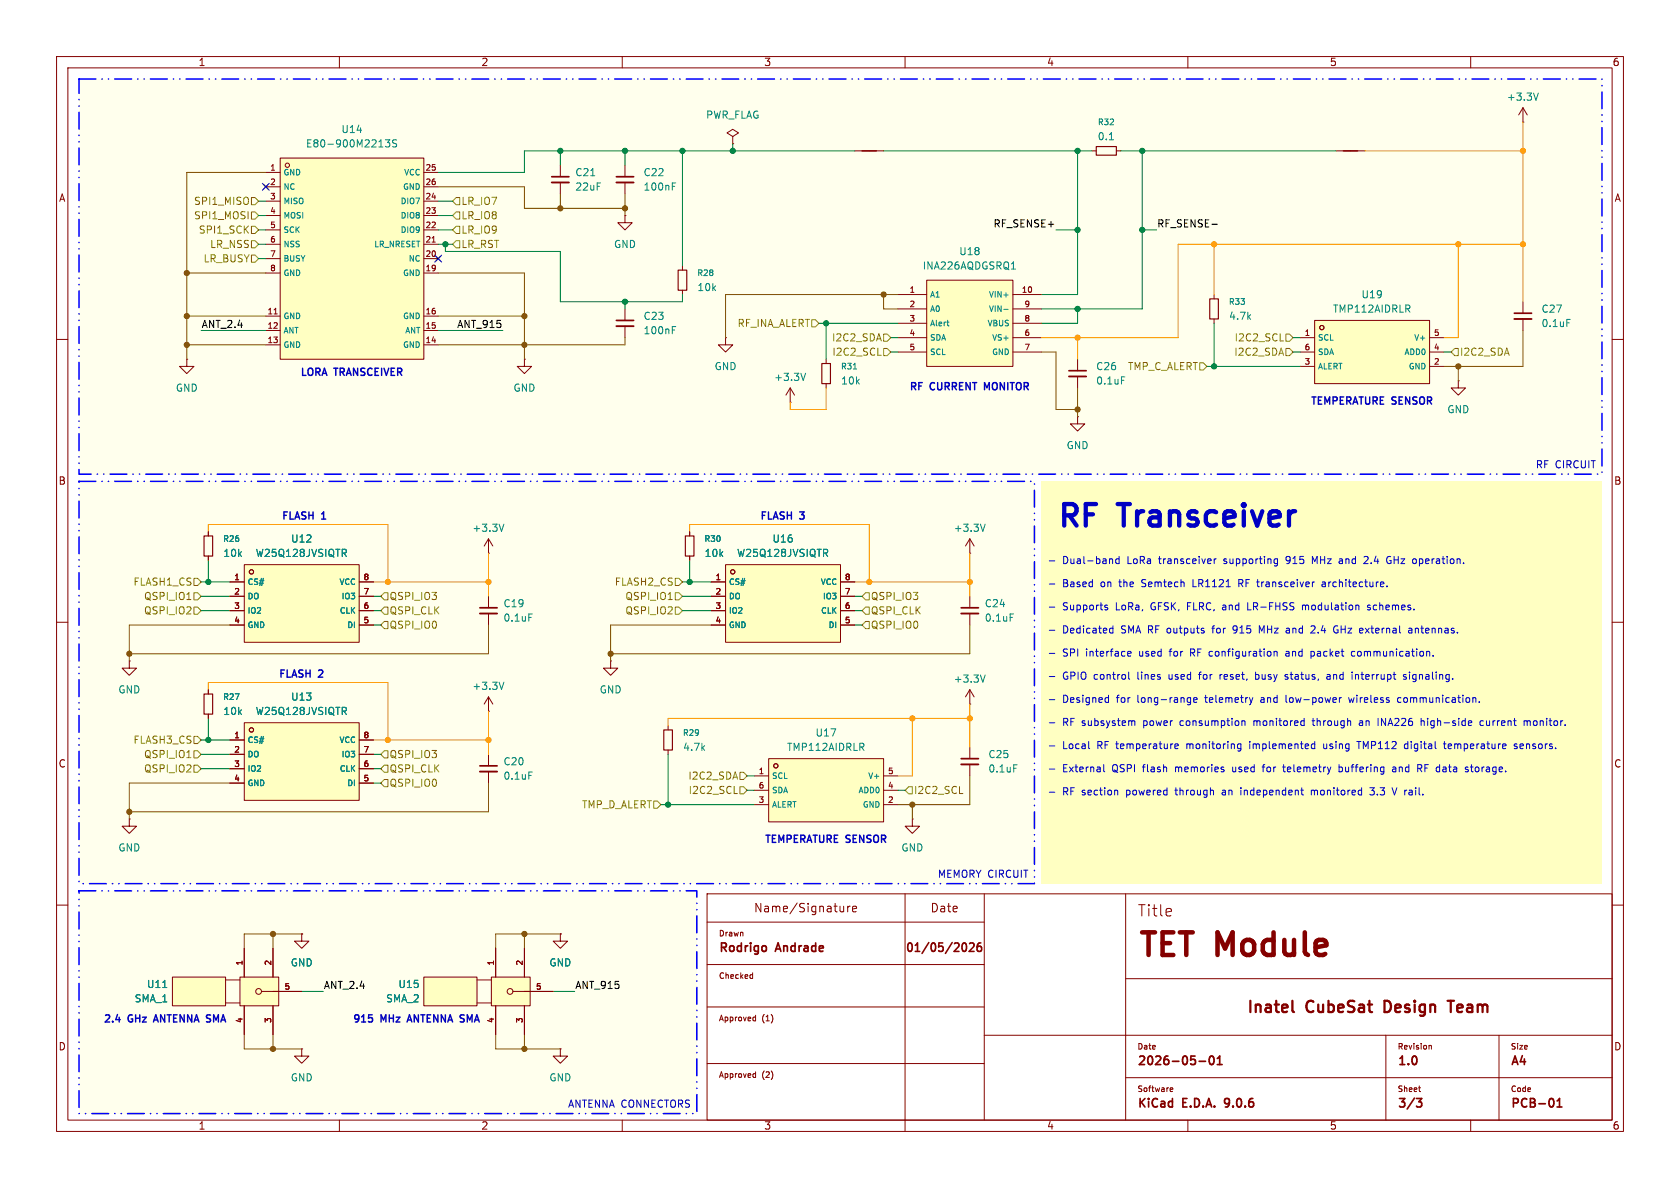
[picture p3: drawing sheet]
<svg xmlns="http://www.w3.org/2000/svg" width="297mm" height="210mm" viewBox="0 0 297 210" stroke-linecap="round" stroke-linejoin="round" font-family="sans-serif">
<g fill="none" stroke="#840000" stroke-width=".18">
<path d="M10 10h277v190h-277zM12 12h273v186h-273zM60 10v2M110 10v2M160 10v2M210 10v2M260 10v2M10 60h2M285 60h2M10 110h2M285 110h2M125 158h160v40h-160z"/>
<path d="M160 158v42M174 158v40M199 158v40M10 160h2M125 163h49M125 170.5h49M125 178h49M132.8 172.3h.3M133.1 172v1M133.1 172.9l-.3 .1M133.3 179.8h.3M133.6 179.5v1"/>
<path d="M149.1 160.2v1M149.1 161.1l-.2 .1M149.9 160.2v1M150.3 160.2l-.3 .1-.1 .2M150.7 160.7l.7-.1v-.3l-.5-.1-.2 .2 .1 .7h.6M199 173h86M285 160h2M60 198v2M110 198v2M125 188h49M133.3 189.8h.3M133.6 189.5v1"/>
<path d="M133.6 180.4l-.3 .1M133.6 190.4l-.3 .1M174 183h111M199 190.5h86M206.9 192.3h.3l.1 .2-.4 .1M206.9 192.9h.4M210 198v2M245 183v15M250.8 192.3h.3M251.1 193h.1M252.7 184.8h.3l.1 .7M260 198v2"/>
<path d="M265 183v15"/>
</g>
<path d="M212 187.6h1.1M213.9 186.8l.2-.1a.81 .81 0 0 1 .6 .6 .81 .81 0 0 1-.3 .8l-.1 .1a.81 .81 0 0 1-.4-1.4zM215.2 188.2h.9M215.2 187.1l.4-.4v1.5M216.6 194.3v.7M250.4 194.2h.9l-.5 .6 .5 .1v.6l-.2 .2-.6-.1M275.3 195.7h.8M275.3 194.6l.4-.4v1.5" fill="none" stroke="#840000" stroke-width=".3"/>
<path d="M170.3 166.8l.1-.1a.82 .82 0 0 1 .3 1.3l-.2 .2-.2-.1M171.4 166.8l.5-.1 .2 .1 .1 .3-.9 1.1h.9M173.4 166.7a.57 .57 0 0 0-.7 .6v.6l.2 .2 .4 .1 .2-.2v-.5l-.1-.2h-.4l-.3 .2" fill="none" stroke="#840000" stroke-width=".28"/>
<path d="M228.5 176.9v1.7l.3 .3M255.9 176.9h1.1M256.5 176.9v2" fill="none" stroke="#840000" stroke-width=".4"/>
<path d="M184.1 85.1h99.1v71.1h-99.1z" fill="#ffffc2"/>
<g fill="#ffffed">
<path d="M14 85.1h168.9v71.1h-168.9z"/>
<path d="M14 14h269.2v69.8h-269.2z"/>
<path d="M14 157.5h109.2v39.4h-109.2z"/>
</g>
<path d="M269.2 19.1l-.7 1.2M269.2 19.1l.8 1.2M269.2 19.1v2.5M236.2 26.7h5.1M269.2 21.6h.1M92.7 63.5v1.3h1.3l-1.3 1.2-1.3-1.2h1.3M92.7 63.5h.1M121.9 94v.7M121.9 98.3v.8" fill="none" stroke="#840000" stroke-width=".18"/>
<path d="M272 16.5l-.5 1.2" fill="none" stroke="#008484" stroke-width=".18"/>
<path d="M237.5 26.7h2.5" fill="none" stroke="#840000" stroke-width=".25"/>
<path d="M121.2 94.7h1.5v3.6h-1.5z" fill="none" stroke="#840000" stroke-width=".2"/>
<path d="M43.2 127.8h20.3v13.7h-20.3z" fill="#ffffc2"/>
<circle cx="44.5" cy="129" r=".38" fill="#ffffc2" stroke="#ffffc2" stroke-width=".18"/>
<g fill="none" stroke="#840000" stroke-width=".18">
<path d="M36.8 94v.7M36.8 98.3v.8M36.8 121.9v.8M36.8 126.2v.8M40.6 130.8h2.6M40.6 133.4h2.6M40.6 135.9h2.6M40.6 138.4h2.6M43.2 127.8h20.3v13.7h-20.3zM63.5 130.8h2.5M63.5 133.4h2.5M63.5 135.9h2.5"/>
<path d="M63.5 138.4h2.5"/>
<circle cx="44.5" cy="129" r=".38"/>
</g>
<path d="M60.8 125.7l.4 .6M61 125l.2 .3v.3l-.2 .1" fill="none" stroke="#008484" stroke-width=".18"/>
<path d="M36.1 94.7h1.5v3.6h-1.5zM36.1 122.7h1.5v3.5h-1.5z" fill="none" stroke="#840000" stroke-width=".2"/>
<path d="M43.2 99.8h20.3v13.7h-20.3z" fill="#ffffc2"/>
<circle cx="44.5" cy="101.1" r=".38" fill="#ffffc2" stroke="#ffffc2" stroke-width=".18"/>
<g fill="none" stroke="#840000" stroke-width=".18">
<path d="M110.5 38.1v1.3h1.3l-1.3 1.2-1.3-1.2h1.3M110.5 38.1h.1M43.2 99.8h20.3v13.7h-20.3zM86.4 97.8h.1M86.4 95.3l-.8 1.2M86.4 95.3l.7 1.2M86.4 95.3v2.5M40.6 102.9h2.6M40.6 105.4h2.6M40.6 108h2.6M40.6 110.5h2.6M63.5 102.9h2.5"/>
<path d="M63.5 105.4h2.5M63.5 108h2.5M63.5 110.5h2.5M86.4 105.4v2M86.4 108.5v2M86.4 133.4v2M86.4 136.4v2M53.3 165.1v1.3h1.3l-1.3 1.2-1.2-1.2h1.2M53.3 165.1h.1M53.3 185.4v1.3h1.3l-1.3 1.3-1.2-1.3h1.2M53.3 185.4h.1"/>
<circle cx="44.5" cy="101.1" r=".38"/>
</g>
<path d="M60.8 97.8l.4 .6M61 97.1l.2 .2v.3l-.2 .2M89.1 92.7l-.4 1.2M93.5 108.5h.6M93.5 136.5h.6" fill="none" stroke="#008484" stroke-width=".18"/>
<path d="M84.8 107.4h3.1M84.8 135.4h3.1" fill="none" stroke="#840000" stroke-width=".3"/>
<path d="M84.8 108.5h3.1M84.8 136.4h3.1" fill="none" stroke="#840000" stroke-width=".33"/>
<g fill="#ffffc2">
<path d="M30.5 172.7h9.4v5.1h-9.4z"/>
<path d="M42.4 172.7h6.9v5.1h-6.9z"/>
</g>
<circle cx="45.7" cy="175.3" r=".51" fill="#ffffc2" stroke="#ffffc2" stroke-width=".18"/>
<g fill="none" stroke="#840000" stroke-width=".18">
<path d="M86.4 125.7h.1M86.4 123.2l-.8 1.3M86.4 123.2l.7 1.3M86.4 123.2v2.5M30.5 172.7h9.4v5.1h-9.4zM39.9 173.2h2.5M39.9 177.3h2.5M42.4 172.7h6.9v5.1h-6.9zM43.2 167.6v5.1M43.2 177.8v5.1M46.2 175.3h7.1M48.3 167.6v5.1"/>
<path d="M48.3 177.8v5.1"/>
<circle cx="45.7" cy="175.3" r=".51"/>
</g>
<path d="M89.1 120.6l-.4 1.3M28.8 174.6h.7" fill="none" stroke="#008484" stroke-width=".18"/>
<path d="M232.4 56.6h20.3v11.2h-20.3z" fill="#ffffc2"/>
<circle cx="233.7" cy="57.9" r=".38" fill="#ffffc2" stroke="#ffffc2" stroke-width=".18"/>
<g fill="none" stroke="#840000" stroke-width=".18">
<path d="M229.9 59.7h2.5M232.4 56.6h20.3v11.2h-20.3zM252.7 59.7h2.6M269.2 53.3v2.1M269.2 56.4v2M190.5 73.7v1.2h1.3l-1.3 1.3-1.3-1.3h1.3M190.5 73.7h.1M190.5 63.5v2M190.5 66.5v2.1M229.9 62.2h2.5M229.9 64.8h2.5M252.7 62.2h2.6"/>
<path d="M252.7 64.8h2.6M257.8 67.3v1.3h1.3l-1.3 1.3-1.3-1.3h1.3M257.8 67.3h.1M107.9 116.8v1.3h1.3l-1.3 1.3-1.2-1.3h1.2M107.9 116.8h.1M118.1 128.3v.7M118.1 132.6v.8"/>
<circle cx="233.7" cy="57.9" r=".38"/>
</g>
<path d="M267.7 55.4h3.1M189 65.5h3" fill="none" stroke="#840000" stroke-width=".3"/>
<path d="M267.7 56.4h3.1M189 66.5h3" fill="none" stroke="#840000" stroke-width=".33"/>
<path d="M277 56.5h.6M198.3 66.6h.6" fill="none" stroke="#008484" stroke-width=".18"/>
<path d="M117.3 129h1.6v3.6h-1.6z" fill="none" stroke="#840000" stroke-width=".2"/>
<path d="M135.9 134.1h20.3v11.2h-20.3z" fill="#ffffc2"/>
<circle cx="137.2" cy="135.4" r=".38" fill="#ffffc2" stroke="#ffffc2" stroke-width=".18"/>
<g fill="none" stroke="#840000" stroke-width=".18">
<path d="M151.1 26.7h5.1M120.6 47v.8M120.6 51.3v.8M128.3 59.7v1.3h1.2l-1.2 1.2-1.3-1.2h1.3M128.3 59.7h.1M171.4 97.8h.1M171.4 95.3v2.5M171.4 95.3l-.7 1.2M171.4 95.3l.8 1.2M171.4 105.4v2M171.4 108.5v2M133.3 137.2h2.6"/>
<path d="M133.3 139.7h2.6M135.9 134.1h20.3v11.2h-20.3zM156.2 137.2h2.5M156.2 139.7h2.5M171.4 124.5h.1M171.4 121.9l-.7 1.3M171.4 121.9l.8 1.3M171.4 121.9v2.6M171.4 132.1v2M171.4 135.1v2.1M133.3 142.2h2.6M156.2 142.2h2.5"/>
<path d="M161.3 144.8v1.3h1.3l-1.3 1.2-1.3-1.2h1.3M161.3 144.8h.1"/>
<circle cx="137.2" cy="135.4" r=".38"/>
</g>
<path d="M174.2 92.7l-.5 1.2M174.2 119.3l-.5 1.3M178.6 108.5h.6M179.2 135.2h.6" fill="none" stroke="#008484" stroke-width=".18"/>
<path d="M169.9 107.4h3.1M169.9 134.1h3.1" fill="none" stroke="#840000" stroke-width=".3"/>
<path d="M169.9 108.5h3.1M169.9 135.1h3.1" fill="none" stroke="#840000" stroke-width=".33"/>
<path d="M119.9 47.8h1.5v3.5h-1.5z" fill="none" stroke="#840000" stroke-width=".2"/>
<path d="M152.4 26.7h2.5" fill="none" stroke="#840000" stroke-width=".25"/>
<path d="M163.8 49.5h15.3v15.3h-15.3z" fill="#ffffc2"/>
<g fill="none" stroke="#840000" stroke-width=".18">
<path d="M193 26.7h.8M197.4 26.7h.7M110.5 54.6v2M110.5 57.7v2M158.7 52.1h5.1M158.7 54.6h5.1M158.7 57.2h5.1M158.7 59.7h5.1M163.8 49.5h15.3v15.3h-15.3zM179.1 52.1h5M179.1 54.6h5M179.1 57.2h5"/>
<path d="M179.1 59.7h5M33 63.5v1.3h1.3l-1.3 1.2-1.3-1.2h1.3M33 63.5h.1M158.7 62.2h5.1M179.1 62.2h5M22.9 116.8v1.3h1.2l-1.2 1.3-1.3-1.3h1.3M22.9 116.8h.1M22.9 144.8v1.3h1.2l-1.2 1.2-1.3-1.2h1.3M22.9 144.8h.1"/>
</g>
<path d="M196.1 24.7h.7M118.9 58.3h.4M118.9 57.7h.6M167.4 56.9h.4M167.6 57.6h.2M177.5 54.7h.7M178.8 47.6h.7" fill="none" stroke="#008484" stroke-width=".18"/>
<path d="M193.8 25.9h3.6v1.5h-3.6z" fill="none" stroke="#840000" stroke-width=".2"/>
<path d="M109 56.6h3" fill="none" stroke="#840000" stroke-width=".3"/>
<path d="M109 57.7h3" fill="none" stroke="#840000" stroke-width=".33"/>
<path d="M49.5 27.9h25.4v35.6h-25.4z" fill="#ffffc2"/>
<circle cx="50.8" cy="29.2" r=".38" fill="#ffffc2" stroke="#ffffc2" stroke-width=".18"/>
<g fill="none" stroke="#840000" stroke-width=".18">
<path d="M46.6 32.6l.8 .8M47 30.5h2.5M47 33h2.5M47 35.6h2.5M47 38.1h2.5M47.4 32.6l-.8 .8M49.5 27.9h25.4v35.6h-25.4zM74.9 30.5h2.6M74.9 33h2.6M74.9 35.6h2.6M74.9 38.1h2.6M99.1 29.2v2"/>
<path d="M99.1 32.3v2M110.5 29.2v2M110.5 32.3v2M129.5 24.1l1.1-.6-1.1-.6-1 .6 1 .6v1.3M129.5 25.4h.1M47 40.6h2.5M47 43.2h2.5M47 45.7h2.5M47 48.3h2.5M47 55.9h2.5M47 58.4h2.5M48.5 55.5h.5"/>
<path d="M74.9 40.6h2.6M74.9 43.2h2.6M74.9 45.7h2.6M74.9 48.3h2.6M74.9 55.9h2.6M74.9 58.4h2.6M76.4 42.8h.6M77.1 45.3l.8 .8M77.9 45.3l-.8 .8M214.6 52.1v.7M214.6 56.4v.8M47 61h2.5"/>
<path d="M74.9 61h2.6M139.7 71.1h.1M139.7 68.6l-.8 1.3M139.7 68.6l.8 1.3M139.7 68.6v2.5M146 63.5v.8M146 67.8v.8M99.1 165.1v1.3h1.2l-1.2 1.2-1.3-1.2h1.3M99.1 165.1h.1M99.1 185.4v1.3h1.2l-1.2 1.3-1.3-1.3h1.3M99.1 185.4h.1"/>
<circle cx="50.8" cy="29.2" r=".38"/>
</g>
<path d="M68.1 24.7h.8l-.4 .5 .4 .1v.6l-.2 .1-.6-.1M70.1 24.8l-.5-.1-.1 .1v.4l.5 .2 .1 .3-.2 .3-.5-.1M104.4 31.1h.8M118.9 32.9h.4M118.9 32.3h.6M142.4 66l-.4 1.3M150.9 65.2h.5" fill="none" stroke="#008484" stroke-width=".18"/>
<path d="M97.5 31.2h3.1M109 31.2h3" fill="none" stroke="#840000" stroke-width=".3"/>
<path d="M97.5 32.3h3.1M109 32.3h3" fill="none" stroke="#840000" stroke-width=".33"/>
<path d="M213.9 52.8h1.5v3.6h-1.5zM145.3 64.3h1.5v3.5h-1.5z" fill="none" stroke="#840000" stroke-width=".2"/>
<path d="M128.3 99.8h20.3v13.7h-20.3z" fill="#ffffc2"/>
<circle cx="129.5" cy="101.1" r=".38" fill="#ffffc2" stroke="#ffffc2" stroke-width=".18"/>
<g fill="none" stroke="#840000" stroke-width=".18">
<path d="M128.3 99.8h20.3v13.7h-20.3zM125.7 102.9h2.6M125.7 105.4h2.6M125.7 108h2.6M125.7 110.5h2.6M148.6 102.9h2.5M148.6 105.4h2.5M148.6 108h2.5M148.6 110.5h2.5"/>
<circle cx="129.5" cy="101.1" r=".38"/>
</g>
<path d="M145.9 97.8l.4 .6M146.1 97.1l.2 .2v.3l-.2 .2" fill="none" stroke="#008484" stroke-width=".18"/>
<g fill="#ffffc2">
<path d="M74.9 172.7h9.4v5.1h-9.4z"/>
<path d="M86.9 172.7h6.8v5.1h-6.8z"/>
</g>
<circle cx="90.2" cy="175.3" r=".51" fill="#ffffc2" stroke="#ffffc2" stroke-width=".18"/>
<g fill="none" stroke="#840000" stroke-width=".18">
<path d="M36.8 94v.7M36.8 98.3v.8M121.9 94v.7M121.9 98.3v.8M40.6 102.9h2.6M40.6 105.4h2.6M40.6 108h2.6M40.6 110.5h2.6M63.5 102.9h2.5M63.5 105.4h2.5M63.5 108h2.5M63.5 110.5h2.5"/>
<path d="M125.7 102.9h2.6M125.7 105.4h2.6M125.7 108h2.6M125.7 110.5h2.6M148.6 102.9h2.5M148.6 105.4h2.5M148.6 108h2.5M148.6 110.5h2.5M36.8 121.9v.8M36.8 126.2v.8M40.6 130.8h2.6M40.6 133.4h2.6"/>
<path d="M40.6 135.9h2.6M40.6 138.4h2.6M63.5 130.8h2.5M63.5 133.4h2.5M63.5 135.9h2.5M63.5 138.4h2.5M43.2 167.6v5.1M43.2 177.8v5.1M48.3 175.3h5M48.3 167.6v5.1M48.3 177.8v5.1M53.3 165.1h.1"/>
<path d="M74.9 172.7h9.4v5.1h-9.4zM84.3 173.2h2.6M84.3 177.3h2.6M86.9 172.7h6.8v5.1h-6.8zM87.6 167.6v5.1M87.6 177.8v5.1M90.7 175.3h7.1M92.7 167.6v5.1M92.7 177.8v5.1M99.1 165.1h.1"/>
<circle cx="90.2" cy="175.3" r=".51"/>
</g>
<g fill="none" stroke="#848400" stroke-width=".18">
<path d="M44.4 37.5h.7l.6 .6-.6 .6h-.7zM44.4 34.9h.7l.6 .7-.6 .6h-.7zM80 35.6l.6-.7h.7v1.3h-.7zM80 38.1l.6-.6h.7v1.2h-.7zM44.4 40h.7l.6 .6-.6 .7h-.7zM44.4 45.1h.7l.6 .6-.6 .7h-.7zM44.4 42.5h.7l.6 .7-.6 .6h-.7zM80 40.6l.6-.6h.7v1.3h-.7zM80.6 42.5h.7v1.3h-.7l-.6-.6zM143.5 56.5h.6l.7 .7-.7 .6h-.6zM156.2 59.1h.6l.7 .6-.7 .6h-.6zM227.3 59.1h.7l.6 .6-.6 .6h-.7z"/>
<path d="M155.2 62.8h.6M156.2 61.6h.6l.7 .6-.7 .7h-.6zM212.1 64.1h.6l.7 .7-.7 .6h-.6zM226.3 60.3h.6M227.3 61.6h.7l.6 .6-.6 .7h-.7zM257.2 61.6h.6v1.3h-.6l-.7-.7zM33 106h.8M34.3 107.3h.6l.7 .7-.7 .6h-.6zM34.3 104.8h.6l.7 .6-.7 .6h-.6zM34.3 102.2h.6l.7 .7-.7 .6h-.6zM67.3 105.4l.6-.6h.7v1.2h-.7zM67.9 107.3h.7v1.3h-.7l-.6-.6z"/>
<path d="M67.9 109.9h.7v1.2h-.7l-.6-.6zM118.1 106h.7M119.4 104.8h.6l.6 .6-.6 .6h-.6zM119.4 102.2h.6l.6 .7-.6 .6h-.6zM119.4 107.3h.6l.6 .7-.6 .6h-.6zM153 104.8h.7v1.2h-.7l-.6-.6zM153 109.9h.7v1.2h-.7l-.6-.6zM153 107.3h.7v1.3h-.7l-.6-.6zM33 133.9h.8M34.3 130.2h.6l.7 .6-.7 .6h-.6zM34.3 132.7h.6l.7 .7-.7 .6h-.6zM34.3 135.3h.6l.7 .6-.7 .6h-.6z"/>
<path d="M67.3 133.4l.6-.7h.7v1.3h-.7zM67.3 135.9l.6-.6h.7v1.2h-.7zM67.9 137.8h.7v1.3h-.7l-.6-.7zM130.8 139.1h.6l.7 .6-.7 .6h-.6zM130.8 136.5h.6l.7 .7-.7 .6h-.6zM160.7 139.1h.6v1.2h-.6l-.7-.6zM115.6 141.6h.6l.6 .6-.6 .7h-.6zM129.8 140.3h.6M169.6 140.3h.6"/>
</g>
<path d="M214.2 39.6h1" fill="none" stroke="#000" stroke-width=".18"/>
<g fill="none" stroke="#f90" stroke-width=".18">
<path d="M241.3 26.7h27.9M269.2 21.6v31.7M190.5 59.7v3.8M214.6 43.2v8.9M257.8 43.2v16.5h-2.5M269.2 43.2h-60.9v16.5h-24.2M146 68.6v3.8h-6.3v-1.3M36.8 94v-1.3h31.8v10.2M86.4 97.8v7.6M121.9 94v-1.3h31.8v10.2M171.4 97.8v7.6M66 102.9h20.4"/>
<path d="M151.1 102.9h20.3M36.8 121.9v-1.2h31.8v10.1M66 130.8h20.4M86.4 125.7v7.7M161.3 127v10.2h-2.6M171.4 124.5v7.6M171.4 127h-53.3v1.3"/>
</g>
<g fill="none" stroke="#008400" stroke-width=".18">
<path d="M45.7 35.6h1.3M45.7 38.1h1.3M77.5 35.6h2.5M77.5 38.1h2.5M99.1 26.7v2.5M110.5 26.7v2.5M120.6 26.7v20.3M129.5 25.4v1.3M151.1 26.7h-58.4v3.8h-15.2M156.2 26.7h36.8M190.5 26.7v25.4h-6.4M198.1 26.7h38.1"/>
<path d="M201.9 26.7v27.9h-17.8M35.6 58.4h11.4M45.7 40.6h1.3M45.7 45.7h1.3M45.7 43.2h1.3M77.5 40.6h2.5M77.5 58.4h11.4M77.5 43.2h2.5M78.7 43.2v1.3h20.4v8.8h21.5v-1.2M110.5 53.3v1.3M144.8 57.2h13.9M146 57.2v6.3"/>
<path d="M157.5 59.7h1.2M186.7 40.6h3.8M190.5 54.6v2.6h-6.4M201.9 40.6h2.6M214.6 57.2v7.6M228.6 59.7h1.3M157.5 62.2h1.2M213.4 64.8h16.5M228.6 62.2h1.3M255.3 62.2h1.2M36.8 99.1v3.8M121.9 99.1v3.8"/>
<path d="M35.6 102.9h5M35.6 105.4h5M35.6 108h5M66 105.4h1.3M66 108h1.3M66 110.5h1.3M120.6 102.9h5.1M120.6 105.4h5.1M120.6 108h5.1M151.1 105.4h1.3M151.1 108h1.3M151.1 110.5h1.3"/>
<path d="M35.6 130.8h5M35.6 135.9h5M35.6 133.4h5M36.8 127v3.8M66 135.9h1.3M66 133.4h1.3M66 138.4h1.3M118.1 133.4v8.8M132.1 139.7h1.2M132.1 137.2h1.2M158.7 139.7h1.3M116.8 142.2h16.5"/>
<path d="M53.3 175.3h3.8M97.8 175.3h3.8"/>
</g>
<g fill="none" stroke="#804d00" stroke-width=".18">
<path d="M47 30.5h-14v33M77.5 33h15.2v3.8h17.8M99.1 34.3v2.5M110.5 34.3v3.8M33 48.3h14M33 55.9h14M77.5 48.3h15.2v15.2M77.5 55.9h15.2M110.5 59.7v1.3h-33M156.2 52.1v2.5h2.5M158.7 52.1h-30.4v7.6M269.2 58.4v6.4h-13.9"/>
<path d="M33 61h14M184.1 62.2h2.6v10.2h3.8M190.5 68.6v5.1M257.8 64.8v2.5M40.6 110.5h-17.7v6.3M86.4 110.5v5.1h-63.5M125.7 110.5h-17.8v6.3M171.4 110.5v5.1h-63.5M40.6 138.4h-17.7v6.4M86.4 138.4v5.1h-63.5M171.4 137.2v5h-12.7M161.3 142.2v2.6"/>
<path d="M48.3 165.1v2.5M53.3 165.1h-10.1v2.5M92.7 165.1v2.5M99.1 165.1h-11.5v2.5M43.2 182.9v2.5h10.1M48.3 182.9v2.5M87.6 182.9v2.5h11.5M92.7 182.9v2.5"/>
</g>
<path d="M46.4 32.4l1.2 1.2M47.6 32.4l-1.2 1.2M76.9 45.1l1.2 1.2M78.1 45.1l-1.2 1.2" fill="none" stroke="#000084" stroke-width=".18"/>
<g fill="none" stroke="#0000c2" stroke-width=".18">
<path d="M185.5 99.1h1M196.5 98.8l.2 .2v.6M197.8 98.4v1.2M197.8 98.8h-.3l-.3 .2 .2 .6h.4M214.7 98.8v.8M215 98.8l-.3 .2M225.5 98.8h.3M225.8 99.6h-.3M225.8 98.8v1l-.1 .2-.3 .1M227.5 99.6h.2M227.6 98.4l-.2 .2v.3l.2 .2M232.4 99.3l-.4-.9v1.2"/>
<path d="M236.9 98.8h.4M237.3 99.1h-.4M237.3 99.6h-.4M241.2 98.4h.4l.3 .2M241.9 98.7l-.8 .9h.8M245.4 98.4h.5M245.7 99.1h.2v.4l-.2 .1h-.3M185.5 103.2h1M185.5 107.3h1M185.5 111.4h1M185.5 115.5h1M185.5 119.6h1"/>
<path d="M195.4 107.3l.4 .3v.2h-.4M195.4 107h.4M196.3 111.8h.5M196.3 111.1h.5M196.8 110.6v1.3M199.4 115.9h.5M199.4 115.2l.4-.1 .2 .3-.6 .2M199.5 118.8v1.1l.2 .2M210.5 115.4h.5M210.9 102.5v1.2h.6M211 114.7h-.5v1.3M211.9 119.2h.5"/>
<path d="M212.1 118.9v1.2M214.2 111.1h.5M214.5 110.7l-.1 1.2M215.7 119.2v.9M216 119.2l-.3 .3M216.3 107h-.1M216.3 107.3l-.2 .2 .2 .3M218.1 111.9h.2M218.5 110.6h-.3l-.2 .3v.4l.5 .1M219 103.1h.5M219.3 103.1l.4 .6M219.5 102.5h-.5v1.2"/>
<path d="M220.6 106.5v1.3h.6M222 119.3l.3-.1 .2 .2M222 118.8v1.3M222.5 120l-.2 .1-.3-.1M223.5 110.6l-.4 .9-.5-.9v1.3M225.2 115.3l.2-.2 .3 .1 .1 .8M227.2 119.3h.5M227.2 119.6l.5 .2v.2l-.4 .1M227.4 115.2h.4M227.8 111.1l.2 .1v.7M227.9 115.4l-.4 .1-.2 .2 .2 .3 .4-.1M228 111.8l-.2 .1"/>
<path d="M228 111.4h-.2M230.3 107.1l.3-.1 .2 .1M230.3 107v.8M231.8 115.2l.3-.1 .3 .3-.1 .5h-.5M232 110.6l.4 .1 .1 .3-.8 .9h.8M233.8 102.9h.4l.1 .8M234.3 103.2h-.4l-.2 .2 .2 .3h.4M234.6 119.3h.5l.1 .8M235.2 119.5l-.5 .1-.1 .2 .1 .3 .5-.1M236.2 110.6l.3 .1M236.3 111.4h.2v.4l-.3 .1M239.5 115.2l-.4-.1-.2 .3 .1 .5h.5"/>
<path d="M239.6 119.4l.4-.2 .2 .2M239.6 119.2v.9M241.4 111.1l.6 .8M242 111.1l-.6 .8M242.2 107h-.3l-.2 .1 .1 .2 .4 .1v.4h-.5M245.2 103.6v.1M248.6 119.3l-.3-.1-.2 .2 .1 .2 .4 .1v.3h-.5M249 111.7l.2 .2 .4-.1M249.1 111.1h.4l.1 .8M249.2 118.8v.1M249.2 119.2v.9M249.6 111.4h-.4l-.2 .2"/>
<path d="M250.2 111.1v.8M250.6 111.1l-.4 .1M253.4 115.9v.1M185.5 123.7h1M185.5 127.8h1M185.5 131.9h1M185.5 136h1M192.5 132.3h.1M195.1 135.2v1.1l.2 .1M195.6 123.3l.4 .1M196 124.1l-.4 .1M196 122.9v1.3"/>
<path d="M197.4 139.7l.2 .2v.6M200.3 127.4l.3 .2v.7M207.7 132.2l.2 .1h.3M207.7 131.7l.2-.2h.2l.2 .2v.1l-.6 .1M210.4 123.3l.1 .1M210.5 123.3v1l-.1 .2M210.5 124.1l-.1 .1M211 123.7l.6-.1v-.2l-.4-.1-.2 .2 .1 .6h.5M216.2 139.7h-.1M217.9 135.6v.7l.2 .1M218.9 132.3h.5M218.9 131.6h.5"/>
<path d="M219.4 139.3v.1M219.4 139.7v.8M219.4 131.5v1l-.1 .2-.4 .1M219.6 127.5l.1-.1 .3 .1 .1 .8M220.9 131.1v.1M220.9 131.5v.8M221.5 123.3l-.3 .9M221.7 127.4v.9M221.9 127.4l-.2 .1M223.1 123.3l-.2 .1M223.1 123.7l-.2 .2 .2 .3M223.1 135.6h.5"/>
<path d="M223.6 135.2l-.3 .1v1.1M226.7 135.6h.5M226.9 135.2v1.1l.3 .1M227.4 122.9v1.1l.1 .2M231.8 139.8l.4-.1 .2 .2M231.8 139.7v.8M232 127.4h.4M232.1 131.5l.3 .1M232.1 127v1.1l.3 .2M232.4 132.3h-.3M232.4 131.1v1.2M234 131.5v.7l.4 .1"/>
<path d="M236.7 135.6h.4l.2 .2-.1 .6h-.5M236.7 135.2v1.2M237.2 123.3l-.4 .3M238.4 123.3l.3 .9 .2-.6 .2 .6M239.9 131.1h.7M240.2 131.1v1.2M240.4 127.5h.4M240.9 127.7l-.4 .1-.2 .2 .2 .3 .4-.1M242.2 139.3h.8l-.5 .4 .3 .1 .2 .2M243.6 127v1.3M244.2 128.3v-1.3l.8 1.3M246.2 135.6h.5l.1 .8"/>
<path d="M246.8 135.9l-.5 .1-.1 .1 .1 .3h.5M246.9 139.3l-.4 1.2M247.7 123.4l-.4-.1-.2 .3 .1 .5h.5M248.3 132.1l.2 .2h.4M248.9 131.6l-.4-.1-.2 .2M248.9 131.1v1.2M250.6 135.2h.5l.3 .2-.2 .4h-.6M250.9 135.8l.5 .6M251.2 127.5l.2-.1 .3 .1 .1 .8M255.2 131.5h.5M255.4 131.1v1.1l.3 .1M256.2 131.5l-.2 .2v.5l.2 .1"/>
<path d="M256.6 131.8l-.6 .1M260 135.6h.4M260.1 135.2v1.1l.3 .1M261.5 124v.2M262.2 127.5l-.3-.1-.3 .3 .2 .5h.4M268.2 131.6l-.3-.1-.2 .2 .1 .2 .4 .1v.3h-.5M268.9 131.5l-.2 .2v.5l.2 .1M269.3 131.8l-.6 .1M269.4 127.5l.4-.1 .2 .2M269.4 127.4v.9M270 127.6l.2-.2 .3 .1v.8M270 127.6v.7"/>
<path d="M185.5 140h1M216.2 140l-.2 .2 .2 .3M243 140.3l-.3 .2-.5-.1"/>
</g>
<path d="M14 14h269.2v69.8h-269.2zM14 85.1h168.9v71.1h-168.9zM14 157.5h109.2v39.4h-109.2z" fill="none" stroke="#00f" stroke-width=".27" stroke-dasharray="3 1.1 .1 1.1 .1 1.1"/>
<path d="M27.5 179.4l-.4 1.3M65.2 179.4h.6M65.6 179.9l.3 .2v.3l-.3 .3M72.4 179.4l-.4 1.3M20.5 180.2h.8" fill="none" stroke="#0000c2" stroke-width=".25"/>
<path d="M60.8 97.8l.4 .6M61 97.1l.2 .2v.3l-.2 .2M145.9 97.8l.4 .6M146.1 97.1l.2 .2v.3l-.2 .2M60.8 125.7l.4 .6M61 125l.2 .3v.3l-.2 .1M28.8 174.6h.7" fill="none" stroke="#008484" stroke-width=".18"/>
<g fill="#f90" stroke="#f90" stroke-width=".18">
<circle cx="214.6" cy="43.2" r=".46"/>
<circle cx="269.2" cy="43.2" r=".46"/>
<circle cx="257.8" cy="43.2" r=".46"/>
<circle cx="190.5" cy="59.7" r=".46"/>
<circle cx="269.2" cy="26.7" r=".46"/>
<circle cx="171.4" cy="127" r=".46"/>
<circle cx="161.3" cy="127" r=".46"/>
<circle cx="153.7" cy="102.9" r=".46"/>
<circle cx="171.4" cy="102.9" r=".46"/>
<circle cx="68.6" cy="102.9" r=".46"/>
<circle cx="68.6" cy="130.8" r=".46"/>
<circle cx="86.4" cy="130.8" r=".46"/>
<circle cx="86.4" cy="102.9" r=".46"/>
</g>
<g fill="#008400" stroke="#008400" stroke-width=".18">
<circle cx="214.6" cy="64.8" r=".46"/>
<circle cx="110.5" cy="26.7" r=".46"/>
<circle cx="120.6" cy="26.7" r=".46"/>
<circle cx="129.5" cy="26.7" r=".46"/>
<circle cx="99.1" cy="26.7" r=".46"/>
<circle cx="190.5" cy="40.6" r=".46"/>
<circle cx="201.9" cy="26.7" r=".46"/>
<circle cx="190.5" cy="26.7" r=".46"/>
<circle cx="201.9" cy="40.6" r=".46"/>
<circle cx="190.5" cy="54.6" r=".46"/>
<circle cx="36.8" cy="130.8" r=".46"/>
<circle cx="36.8" cy="102.9" r=".46"/>
<circle cx="146" cy="57.2" r=".46"/>
<circle cx="110.5" cy="53.3" r=".46"/>
<circle cx="118.1" cy="142.2" r=".46"/>
<circle cx="121.9" cy="102.9" r=".46"/>
<circle cx="78.7" cy="43.2" r=".46"/>
</g>
<g fill="#804d00" stroke="#804d00" stroke-width=".18">
<circle cx="257.8" cy="64.8" r=".46"/>
<circle cx="92.7" cy="55.9" r=".46"/>
<circle cx="22.9" cy="143.5" r=".46"/>
<circle cx="190.5" cy="72.4" r=".46"/>
<circle cx="156.2" cy="52.1" r=".46"/>
<circle cx="92.7" cy="185.4" r=".46"/>
<circle cx="48.3" cy="185.4" r=".46"/>
<circle cx="48.3" cy="165.1" r=".46"/>
<circle cx="92.7" cy="165.1" r=".46"/>
<circle cx="22.9" cy="115.6" r=".46"/>
<circle cx="161.3" cy="142.2" r=".46"/>
<circle cx="33" cy="48.3" r=".46"/>
<circle cx="33" cy="61" r=".46"/>
<circle cx="33" cy="55.9" r=".46"/>
<circle cx="107.9" cy="115.6" r=".46"/>
<circle cx="99.1" cy="36.8" r=".46"/>
<circle cx="110.5" cy="36.8" r=".46"/>
<circle cx="92.7" cy="61" r=".46"/>
</g>
<text font-size="5.6" fill="#840000" x="201" y="170.2">TET Module</text>
<g font-size="5.3" fill="#0000c2">
<text x="186.5" y="94.2">RF</text>
<text x="198" y="94.2">Transceiver</text>
</g>
<g font-size="2.8" fill="#840000">
<text x="201" y="162.2">Title</text>
<text x="220.2" y="179.6">Inatel</text>
<text x="231" y="179.6">CubeSat</text>
<text x="245.5" y="179.6">Design</text>
<text x="257.7" y="179.6">Team</text>
</g>
<g font-size="2.1" fill="#840000">
<text x="133.2" y="161.5">Name/Signature</text>
<text x="164.4" y="161.5">Date</text>
<text x="127" y="168.7">Rodrigo</text>
<text x="137.3" y="168.7">Andrade</text>
<text x="159.9" y="168.7">01/05/2026</text>
<text x="201" y="188.7">2026-05-01</text>
<text x="247" y="188.7">1.0</text>
<text x="267" y="188.7">A4</text>
<text x="201" y="196.2">KiCad</text>
<text x="209.2" y="196.2">E.D.A.</text>
<text x="217.2" y="196.2">9.0.6</text>
<text x="247" y="196.2">3/3</text>
<text x="267" y="196.2">PCB-01</text>
</g>
<g font-size="1.8" fill="#840000">
<text x="35" y="11.9">1</text>
<text x="85" y="11.9">2</text>
<text x="135" y="11.9">3</text>
<text x="185" y="11.9">4</text>
<text x="235" y="11.9">5</text>
<text x="285" y="11.9">6</text>
<text x="10.3" y="35.9">A</text>
<text x="285.3" y="35.9">A</text>
<text x="10.3" y="85.9">B</text>
<text x="285.3" y="85.9">B</text>
<text x="10.3" y="135.9">C</text>
<text x="285.3" y="135.9">C</text>
<text x="10.3" y="185.9">D</text>
<text x="285.3" y="185.9">D</text>
<text x="35" y="199.9">1</text>
<text x="85" y="199.9">2</text>
<text x="135" y="199.9">3</text>
<text x="185" y="199.9">4</text>
<text x="235" y="199.9">5</text>
<text x="285" y="199.9">6</text>
</g>
<g font-size="1.8" fill="#008484">
<text x="60.3" y="23.7">U14</text>
<text x="124.7" y="21.2">PWR_FLAG</text>
<text x="266.3" y="18">+3.3V</text>
<text x="54" y="26.3">E80-900M2213S</text>
<text x="194" y="25">0.1</text>
<text x="101.6" y="31.3">C21</text>
<text x="101.6" y="33.9">22uF</text>
<text x="113.7" y="33.9">100nF</text>
<text x="113.7" y="31.3">C22</text>
<text x="108.5" y="44">GND</text>
<text x="163" y="47.9">INA226AQDGSRQ1</text>
<text x="169.5" y="45.3">U18</text>
<text x="123.2" y="51.7">10k</text>
<text x="240.6" y="52.9">U19</text>
<text x="113.7" y="59.3">100nF</text>
<text x="113.7" y="56.7">C23</text>
<text x="217.2" y="56.7">4.7k</text>
<text x="235.5" y="55.5">TMP112AIDRLR</text>
<text x="272.4" y="55.5">C27</text>
<text x="272.4" y="58">0.1uF</text>
<text x="126.2" y="65.6">GND</text>
<text x="193.7" y="65.6">C26</text>
<text x="31" y="69.4">GND</text>
<text x="90.7" y="69.4">GND</text>
<text x="136.8" y="67.5">+3.3V</text>
<text x="148.6" y="68.2">10k</text>
<text x="193.7" y="68.2">0.1uF</text>
<text x="255.8" y="73.3">GND</text>
<text x="188.5" y="79.6">GND</text>
<text x="83.4" y="94.2">+3.3V</text>
<text x="168.5" y="94.2">+3.3V</text>
<text x="39.4" y="98.7">10k</text>
<text x="45.1" y="98.7">W25Q128JVSIQTR</text>
<text x="51.4" y="96.1">U12</text>
<text x="124.5" y="98.7">10k</text>
<text x="130.2" y="98.7">W25Q128JVSIQTR</text>
<text x="136.5" y="96.1">U16</text>
<text x="88.9" y="107.5">C19</text>
<text x="174" y="107.5">C24</text>
<text x="88.9" y="110.1">0.1uF</text>
<text x="174" y="110.1">0.1uF</text>
<text x="20.8" y="122.8">GND</text>
<text x="51.4" y="124.1">U13</text>
<text x="83.4" y="122.1">+3.3V</text>
<text x="105.9" y="122.8">GND</text>
<text x="168.5" y="120.9">+3.3V</text>
<text x="39.4" y="126.6">10k</text>
<text x="45.1" y="126.6">W25Q128JVSIQTR</text>
<text x="144.1" y="130.4">U17</text>
<text x="88.9" y="135.5">C20</text>
<text x="120.7" y="132.9">4.7k</text>
<text x="139" y="132.9">TMP112AIDRLR</text>
<text x="174.6" y="134.2">C25</text>
<text x="174.6" y="136.8">0.1uF</text>
<text x="88.9" y="138">0.1uF</text>
<text x="20.8" y="150.7">GND</text>
<text x="159.3" y="150.7">GND</text>
<text x="51.3" y="171">GND</text>
<text x="97" y="171">GND</text>
<text x="23.7" y="177.4">SMA_1</text>
<text x="25.9" y="174.9">U11</text>
<text x="68.2" y="177.4">SMA_2</text>
<text x="70.3" y="174.9">U15</text>
<text x="51.3" y="191.4">GND</text>
<text x="97" y="191.4">GND</text>
</g>
<g font-size="1.8" fill="#848400">
<text x="34.2" y="39">SPI1_MOSI</text>
<text x="34.2" y="36.4">SPI1_MISO</text>
<text x="35" y="41.5">SPI1_SCK</text>
<text x="81.5" y="41.5">LR_IO9</text>
<text x="81.5" y="36.4">LR_IO7</text>
<text x="81.5" y="39">LR_IO8</text>
<text x="35.9" y="46.6">LR_BUSY</text>
<text x="37" y="44">LR_NSS</text>
<text x="81.5" y="44">LR_RST</text>
<text x="130.3" y="58">RF_INA_ALERT</text>
<text x="147" y="60.6">I2C2_SDA</text>
<text x="147" y="63.1">I2C2_SCL</text>
<text x="199.3" y="65.6">TMP_C_ALERT</text>
<text x="218.1" y="63.1">I2C2_SDA</text>
<text x="218.2" y="60.6">I2C2_SCL</text>
<text x="258" y="63.1">I2C2_SDA</text>
<text x="23.5" y="103.7">FLASH1_CS</text>
<text x="25.4" y="106.3">QSPI_IO1</text>
<text x="68.8" y="106.3">QSPI_IO3</text>
<text x="108.6" y="103.7">FLASH2_CS</text>
<text x="110.5" y="106.3">QSPI_IO1</text>
<text x="153.9" y="106.3">QSPI_IO3</text>
<text x="25.4" y="108.8">QSPI_IO2</text>
<text x="68.8" y="108.8">QSPI_CLK</text>
<text x="68.8" y="111.4">QSPI_IO0</text>
<text x="110.5" y="108.8">QSPI_IO2</text>
<text x="153.9" y="111.4">QSPI_IO0</text>
<text x="153.9" y="108.8">QSPI_CLK</text>
<text x="23.5" y="131.7">FLASH3_CS</text>
<text x="25.4" y="134.2">QSPI_IO1</text>
<text x="25.4" y="136.8">QSPI_IO2</text>
<text x="68.8" y="134.2">QSPI_IO3</text>
<text x="68.8" y="136.8">QSPI_CLK</text>
<text x="68.8" y="139.3">QSPI_IO0</text>
<text x="102.8" y="143.1">TMP_D_ALERT</text>
<text x="121.6" y="138">I2C2_SDA</text>
<text x="121.6" y="140.6">I2C2_SCL</text>
<text x="161.5" y="140.6">I2C2_SCL</text>
</g>
<g font-size="1.8">
<text x="175.5" y="40.3">RF_SENSE+</text>
<text x="204.5" y="40.3">RF_SENSE-</text>
<text x="35.6" y="58.1">ANT_2.4</text>
<text x="80.7" y="58.1">ANT_915</text>
<text x="57.1" y="174.9">ANT_2.4</text>
<text x="101.6" y="174.9">ANT_915</text>
</g>
<g font-size="1.8" fill="#0000c2">
<text x="52.9" y="66.8">LORA TRANSCEIVER</text>
<text x="160.6" y="69.3">RF</text>
<text x="164.4" y="69.3">CURRENT</text>
<text x="174.5" y="69.3">MONITOR</text>
<text x="231.6" y="71.9">TEMPERATURE SENSOR</text>
<text x="271.4" y="82.9">RF CIRCUIT</text>
<text x="49.6" y="92.2">FLASH</text>
<text x="56.9" y="92.2">1</text>
<text x="134.2" y="92.2">FLASH</text>
<text x="141.4" y="92.2">3</text>
<text x="187.8" y="100">Dual-band</text>
<text x="199.4" y="100">LoRa</text>
<text x="205.2" y="100">transceiver</text>
<text x="216.8" y="100">supporting</text>
<text x="228" y="100">915</text>
<text x="232.8" y="100">MHz</text>
<text x="237.8" y="100">and</text>
<text x="242.4" y="100">2.4</text>
<text x="246.6" y="100">GHz</text>
<text x="251.4" y="100">operation.</text>
<text x="187.8" y="104.1">Based</text>
<text x="194.7" y="104.1">on</text>
<text x="198.2" y="104.1">the</text>
<text x="202.3" y="104.1">Semtech</text>
<text x="211.5" y="104.1">LR1121</text>
<text x="219.8" y="104.1">RF transceiver</text>
<text x="235" y="104.1">architecture.</text>
<text x="187.8" y="108.2">Supports</text>
<text x="187.8" y="112.3">Dedicated</text>
<text x="197.4" y="108.2">LoRa,</text>
<text x="198.3" y="112.3">SMA RF outputs</text>
<text x="203.7" y="108.2">GFSK,</text>
<text x="210.3" y="108.2">FLRC,</text>
<text x="215" y="112.3">for</text>
<text x="216.8" y="108.2">and</text>
<text x="218.9" y="112.3">915</text>
<text x="221.4" y="108.2">LR-FHSS</text>
<text x="223.7" y="112.3">MHz</text>
<text x="228.6" y="112.3">and</text>
<text x="231.3" y="108.2">modulation</text>
<text x="233.3" y="112.3">2.4</text>
<text x="237.4" y="112.3">GHz</text>
<text x="242.2" y="112.3">external</text>
<text x="243" y="108.2">schemes.</text>
<text x="251.1" y="112.3">antennas.</text>
<text x="187.8" y="116.4">SPI</text>
<text x="192.1" y="116.4">interface</text>
<text x="201.7" y="116.4">used</text>
<text x="207.3" y="116.4">for</text>
<text x="211.1" y="116.4">RF configuration</text>
<text x="228.4" y="116.4">and</text>
<text x="233" y="116.4">packet</text>
<text x="240.4" y="116.4">communication.</text>
<text x="49.1" y="120.1">FLASH</text>
<text x="56.3" y="120.1">2</text>
<text x="187.8" y="120.5">GPIO control</text>
<text x="187.8" y="124.6">Designed</text>
<text x="197.5" y="124.6">for</text>
<text x="201.4" y="120.5">lines</text>
<text x="201.4" y="124.6">long-range</text>
<text x="207.1" y="120.5">used</text>
<text x="212.7" y="120.5">for</text>
<text x="213.6" y="124.6">telemetry</text>
<text x="216.5" y="120.5">reset,</text>
<text x="223" y="120.5">busy</text>
<text x="223.6" y="124.6">and</text>
<text x="228.2" y="124.6">low-power</text>
<text x="228.5" y="120.5">status,</text>
<text x="236" y="120.5">and</text>
<text x="239.6" y="124.6">wireless</text>
<text x="240.7" y="120.5">interrupt</text>
<text x="248.4" y="124.6">communication.</text>
<text x="250" y="120.5">signaling.</text>
<text x="187.8" y="128.7">RF subsystem</text>
<text x="202.4" y="128.7">power</text>
<text x="209.1" y="128.7">consumption</text>
<text x="222.3" y="128.7">monitored</text>
<text x="232.9" y="128.7">through</text>
<text x="241.4" y="128.7">an</text>
<text x="244.8" y="128.7">INA226</text>
<text x="252.7" y="128.7">high-side</text>
<text x="263.3" y="128.7">current</text>
<text x="271.3" y="128.7">monitor.</text>
<text x="187.8" y="132.8">Local</text>
<text x="187.8" y="136.8">External</text>
<text x="194.1" y="132.8">RF temperature</text>
<text x="196.8" y="136.8">QSPI</text>
<text x="202.3" y="136.8">flash</text>
<text x="208.2" y="136.8">memories</text>
<text x="210.2" y="132.8">monitoring</text>
<text x="218.5" y="136.8">used</text>
<text x="221.6" y="132.8">implemented</text>
<text x="224.1" y="136.8">for</text>
<text x="228" y="136.8">telemetry</text>
<text x="234.8" y="132.8">using</text>
<text x="238" y="136.8">buffering</text>
<text x="241.1" y="132.8">TMP112</text>
<text x="247.6" y="136.8">and</text>
<text x="249.6" y="132.8">digital</text>
<text x="252.3" y="136.8">RF data</text>
<text x="256.8" y="132.8">temperature</text>
<text x="261.1" y="136.8">storage.</text>
<text x="269.4" y="132.8">sensors.</text>
<text x="187.8" y="140.9">RF section</text>
<text x="199.4" y="140.9">powered</text>
<text x="208.3" y="140.9">through</text>
<text x="216.7" y="140.9">an</text>
<text x="220.2" y="140.9">independent</text>
<text x="232.8" y="140.9">monitored</text>
<text x="243.5" y="140.9">3.3</text>
<text x="247.7" y="140.9">V rail.</text>
<text x="135" y="149.4">TEMPERATURE SENSOR</text>
<text x="165.7" y="155.3">MEMORY CIRCUIT</text>
<text x="18.2" y="181.1">2.4</text>
<text x="22.7" y="181.1">GHz</text>
<text x="27.8" y="181.1">ANTENNA SMA</text>
<text x="62.2" y="181.1">915</text>
<text x="67.3" y="181.1">MHz</text>
<text x="72.6" y="181.1">ANTENNA SMA</text>
<text x="100.3" y="195.9">ANTENNA CONNECTORS</text>
</g>
<g font-size="1.4" fill="#008484">
<text x="194" y="22.3">R32</text>
<text x="50" y="31.2">GND</text>
<text x="50" y="33.7">NC</text>
<text x="71.1" y="33.7">GND</text>
<text x="71.3" y="31.2">VCC</text>
<text x="50" y="36.3">MISO</text>
<text x="50" y="38.8">MOSI</text>
<text x="50" y="41.4">SCK</text>
<text x="70.7" y="36.3">DIO7</text>
<text x="70.7" y="38.8">DIO8</text>
<text x="70.7" y="41.4">DIO9</text>
<text x="50" y="43.9">NSS</text>
<text x="50" y="46.4">BUSY</text>
<text x="66" y="43.9">LR_NRESET</text>
<text x="72.1" y="46.4">NC</text>
<text x="50" y="49">GND</text>
<text x="71.1" y="49">GND</text>
<text x="123.2" y="49">R28</text>
<text x="164.3" y="52.8">A1</text>
<text x="174.7" y="52.8">VIN+</text>
<text x="50" y="56.6">GND</text>
<text x="50" y="59.1">ANT</text>
<text x="71.1" y="56.6">GND</text>
<text x="71.5" y="59.1">ANT</text>
<text x="164.3" y="55.3">A0</text>
<text x="164.3" y="57.9">Alert</text>
<text x="174.4" y="57.9">VBUS</text>
<text x="174.7" y="55.3">VIN-</text>
<text x="217.1" y="54.1">R33</text>
<text x="50" y="61.7">GND</text>
<text x="71.1" y="61.7">GND</text>
<text x="148.6" y="65.5">R31</text>
<text x="164.3" y="60.4">SDA</text>
<text x="164.3" y="63">SCL</text>
<text x="175.3" y="60.4">VS+</text>
<text x="175.3" y="63">GND</text>
<text x="232.9" y="60.4">SCL</text>
<text x="232.9" y="63">SDA</text>
<text x="232.9" y="65.5">ALERT</text>
<text x="248.2" y="63">ADD0</text>
<text x="248.9" y="65.5">GND</text>
<text x="249.9" y="60.4">V+</text>
<text x="39.3" y="96">R26</text>
<text x="124.4" y="96">R30</text>
<text x="43.7" y="103.6">CS#</text>
<text x="43.7" y="106.1">DO</text>
<text x="59.9" y="103.6">VCC</text>
<text x="60.3" y="106.1">IO3</text>
<text x="128.8" y="103.6">CS#</text>
<text x="128.8" y="106.1">DO</text>
<text x="145" y="103.6">VCC</text>
<text x="145.3" y="106.1">IO3</text>
<text x="43.7" y="108.7">IO2</text>
<text x="43.7" y="111.2">GND</text>
<text x="59.9" y="108.7">CLK</text>
<text x="61.3" y="111.2">DI</text>
<text x="128.8" y="108.7">IO2</text>
<text x="128.8" y="111.2">GND</text>
<text x="145" y="108.7">CLK</text>
<text x="146.3" y="111.2">DI</text>
<text x="39.3" y="123.9">R27</text>
<text x="43.7" y="131.5">CS#</text>
<text x="59.9" y="131.5">VCC</text>
<text x="120.6" y="130.3">R29</text>
<text x="43.7" y="134.1">DO</text>
<text x="43.7" y="136.6">IO2</text>
<text x="59.9" y="136.6">CLK</text>
<text x="60.3" y="134.1">IO3</text>
<text x="136.4" y="137.9">SCL</text>
<text x="153.3" y="137.9">V+</text>
<text x="43.7" y="139.2">GND</text>
<text x="61.3" y="139.2">DI</text>
<text x="136.4" y="140.4">SDA</text>
<text x="136.4" y="143">ALERT</text>
<text x="151.6" y="140.4">ADD0</text>
<text x="152.4" y="143">GND</text>
</g>
<g font-size="1.4" fill="#840000">
<text x="47.7" y="30.2">1</text>
<text x="47.7" y="32.8">2</text>
<text x="47.7" y="35.3">3</text>
<text x="75.1" y="30.2">25</text>
<text x="75.1" y="32.8">26</text>
<text x="75.1" y="35.3">24</text>
<text x="47.7" y="37.8">4</text>
<text x="47.7" y="40.4">5</text>
<text x="75.1" y="37.8">23</text>
<text x="75.1" y="40.4">22</text>
<text x="47.7" y="42.9">6</text>
<text x="47.7" y="45.5">7</text>
<text x="75.1" y="42.9">21</text>
<text x="75.1" y="45.5">20</text>
<text x="47.7" y="48">8</text>
<text x="75.1" y="48">19</text>
<text x="160.7" y="51.8">1</text>
<text x="180.5" y="51.8">10</text>
<text x="47.2" y="55.6">11</text>
<text x="47.2" y="58.2">12</text>
<text x="75.1" y="55.6">16</text>
<text x="75.1" y="58.2">15</text>
<text x="160.7" y="54.4">2</text>
<text x="160.7" y="56.9">3</text>
<text x="160.7" y="59.4">4</text>
<text x="181" y="54.4">9</text>
<text x="181" y="56.9">8</text>
<text x="181" y="59.4">6</text>
<text x="230.5" y="59.4">1</text>
<text x="253.4" y="59.4">5</text>
<text x="47.2" y="60.7">13</text>
<text x="75.1" y="60.7">14</text>
<text x="160.7" y="62">5</text>
<text x="181" y="62">7</text>
<text x="230.5" y="62">6</text>
<text x="230.5" y="64.5">3</text>
<text x="253.4" y="62">4</text>
<text x="253.4" y="64.5">2</text>
<text x="41.3" y="102.6">1</text>
<text x="41.3" y="105.2">2</text>
<text x="41.3" y="107.7">3</text>
<text x="64.2" y="102.6">8</text>
<text x="64.2" y="105.2">7</text>
<text x="64.2" y="107.7">6</text>
<text x="126.4" y="102.6">1</text>
<text x="126.4" y="105.2">2</text>
<text x="126.4" y="107.7">3</text>
<text x="149.3" y="102.6">8</text>
<text x="149.3" y="105.2">7</text>
<text x="149.3" y="107.7">6</text>
<text x="41.3" y="110.2">4</text>
<text x="64.2" y="110.2">5</text>
<text x="126.4" y="110.2">4</text>
<text x="149.3" y="110.2">5</text>
<text x="41.3" y="130.6">1</text>
<text x="64.2" y="130.6">8</text>
<text x="41.3" y="133.1">2</text>
<text x="41.3" y="135.6">3</text>
<text x="64.2" y="133.1">7</text>
<text x="64.2" y="135.6">6</text>
<text x="134" y="136.9">1</text>
<text x="156.9" y="136.9">5</text>
<text x="41.3" y="138.2">4</text>
<text x="64.2" y="138.2">5</text>
<text x="134" y="139.4">6</text>
<text x="134" y="142">3</text>
<text x="156.9" y="139.4">4</text>
<text x="156.9" y="142">2</text>
<text x="127" y="165.7">Drawn</text>
<text x="42.9" y="170.8" transform="rotate(-90 42.9 170.8)">1</text>
<text x="48" y="170.8" transform="rotate(-90 48 170.8)">2</text>
<text x="87.4" y="170.8" transform="rotate(-90 87.4 170.8)">1</text>
<text x="92.5" y="170.8" transform="rotate(-90 92.5 170.8)">2</text>
<text x="127" y="173.2">Checked</text>
<text x="50.2" y="175">5</text>
<text x="94.6" y="175">5</text>
<text x="42.9" y="180.9" transform="rotate(-90 42.9 180.9)">4</text>
<text x="48" y="180.9" transform="rotate(-90 48 180.9)">3</text>
<text x="87.4" y="180.9" transform="rotate(-90 87.4 180.9)">4</text>
<text x="92.5" y="180.9" transform="rotate(-90 92.5 180.9)">3</text>
<text x="127" y="180.7">Approved</text>
<text x="134.7" y="180.7">(1)</text>
<text x="201" y="185.7">Date</text>
<text x="247" y="185.7">Revision</text>
<text x="267" y="185.7">Size</text>
<text x="127" y="190.7">Approved</text>
<text x="134.7" y="190.7">(2)</text>
<text x="201" y="193.2">Software</text>
<text x="247" y="193.2">Sheet</text>
<text x="267" y="193.2">Code</text>
</g>
</svg>
